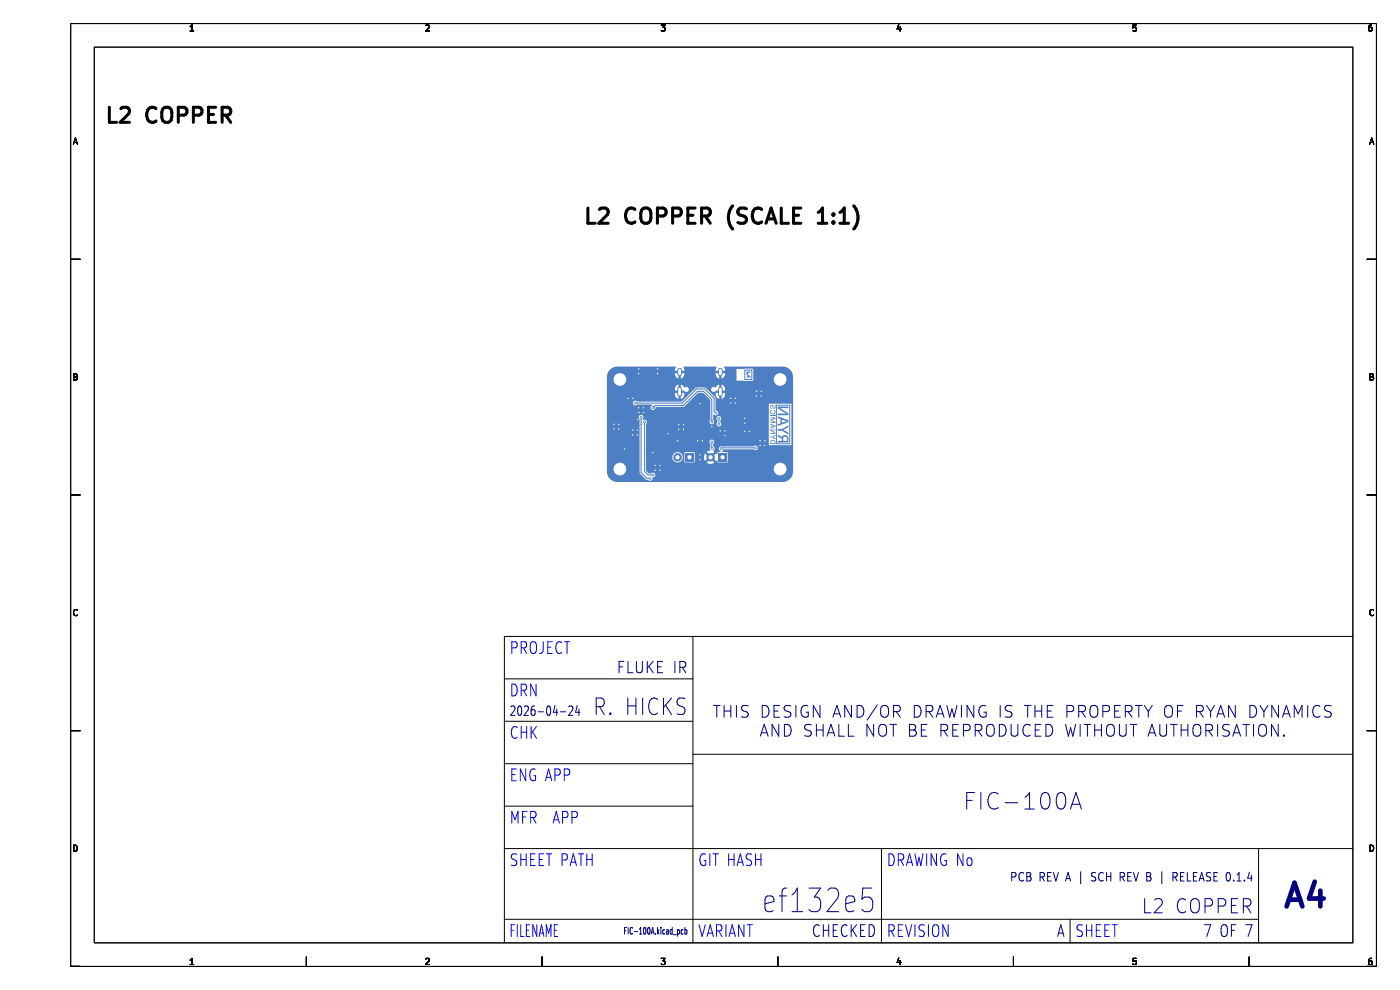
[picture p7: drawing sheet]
<svg xmlns="http://www.w3.org/2000/svg" width="297mm" height="210mm" viewBox="0 0 297 210" stroke-linecap="round" stroke-linejoin="round" font-family="sans-serif">
<g fill="#4d7fc4">
<path d="M163.4 91.1h1.1v.2h-.9l.9 .5v.2h-1.1v-.1h.9l-.9-.6z" fill-rule="evenodd"/>
<path d="M163.5 86h.4l.3 .5 .2-.2-.2-.4h.1l.2 .3v.4l-.4 .1-.4-.6-.2 .2 .2 .4h-.2l-.1-.4z" fill-rule="evenodd"/>
<path d="M165 92.2l.9 .5 .4-.4 .7 .1 .2 .5v1h-2.2v-.4h.9v-.4h.2v.4h.9l-.2-.8h-.4l-.3 .4h-.2l-.9-.5z" fill-rule="evenodd"/>
<path d="M163.4 89.9l1.1 .4v.2l-1.1 .4v-.2l1-.3-.6-.2v.4h-.1v-.4l-.3-.1z" fill-rule="evenodd"/>
<path d="M165 86.2h2.2v.4h-1.8l1.8 1.1v.4h-2.2v-.4l1.8 .1-1.8-1.2z" fill-rule="evenodd"/>
</g>
<path d="M164.7 86h2.8v8.1h-2.8z" fill="none" stroke="#4d7fc4" stroke-width=".21"/>
<g fill="#4d7fc4">
<path d="M163.5 93.4l.4-.1 .4 .1 .2 .8h-1.1v-.3h.1v.1h.9l-.1-.3-.2-.2h-.4l-.2 .4h-.1z" fill-rule="evenodd"/>
<path d="M165 91h.9l1.3-.8v.4l-1 .6 1 .6v.4l-1.3-.8h-.9z" fill-rule="evenodd"/>
<path d="M163.4 88.6h1.1v.2l-.9 .3 .9 .4v.2h-1.1v-.1h1l-1-.4v-.1l1-.4h-1z" fill-rule="evenodd"/>
<path d="M165 88.3l2.2 .8v.5l-2.2 .8v-.4l2-.6-1.1-.4v.7h-.3v-.8l-.6-.2z" fill-rule="evenodd"/>
<path d="M163.4 92.6h.4l.7-.4v.2l-.5 .3 .5 .3v.2l-.7-.4h-.4z" fill-rule="evenodd"/>
<path d="M163.4 88.1h1.1v.2h-1.1z" fill-rule="evenodd"/>
<path d="M163.5 87l.3-.1-.2 .6 .4 .2 .4-.2-.2-.6 .1 .1 .2 .3v.4l-.4 .2-.5-.1-.2-.3z" fill-rule="evenodd"/>
</g>
<path d="M159 79l-.3-.1-.2 .3 .6 .7h-.6" fill="none" stroke="#4d7fc4" stroke-width=".25"/>
<path d="M158 78.5h1.5v2h-1.5z" fill="none" stroke="#4d7fc4" stroke-width=".21"/>
<g fill="#4d7fc4">
<circle cx="165.5" cy="99.5" r="2.25"/>
<circle cx="131.5" cy="99.5" r="2.25"/>
<circle cx="131.5" cy="80.5" r="2.25"/>
</g>
<path d="M144.2 78.5v.8M152.8 78.5v.8M144.2 82.6v1.1M152.8 82.6v1.1" fill="none" stroke="#4d7fc4" stroke-width="1"/>
<g fill="#4d7fc4">
<circle cx="165.5" cy="80.5" r="2.25"/>
<circle cx="143.7" cy="97" r=".9"/>
<circle cx="150.7" cy="97" r=".9"/>
<circle cx="134.2" cy="92.3" r=".3"/>
<circle cx="160.5" cy="84" r=".3"/>
<circle cx="161.2" cy="93.5" r=".3"/>
<circle cx="135.5" cy="87.5" r=".3"/>
<circle cx="155" cy="84.5" r=".3"/>
<circle cx="139" cy="98.8" r=".3"/>
<circle cx="135.2" cy="91.3" r=".3"/>
<circle cx="161.5" cy="84" r=".3"/>
<circle cx="131.3" cy="90" r=".3"/>
<circle cx="153.8" cy="91.4" r=".3"/>
<circle cx="139" cy="99.7" r=".3"/>
<circle cx="145" cy="90.1" r=".3"/>
<circle cx="161.5" cy="83" r=".3"/>
<circle cx="159" cy="91.5" r=".3"/>
<circle cx="158" cy="89.8" r=".3"/>
<circle cx="135.5" cy="78.2" r=".3"/>
<circle cx="145" cy="91.1" r=".3"/>
<circle cx="162.3" cy="93.5" r=".3"/>
<circle cx="161.3" cy="94.5" r=".3"/>
<circle cx="134.2" cy="84.5" r=".3"/>
<circle cx="136.5" cy="87.5" r=".3"/>
<circle cx="156" cy="85.5" r=".3"/>
<circle cx="144" cy="90.1" r=".3"/>
<circle cx="140" cy="98.8" r=".3"/>
<circle cx="158" cy="91.5" r=".3"/>
<circle cx="130.2" cy="90" r=".3"/>
<circle cx="158" cy="88.7" r=".3"/>
<circle cx="149" cy="93.5" r=".3"/>
<circle cx="153.8" cy="92.4" r=".3"/>
<circle cx="135.5" cy="79.3" r=".3"/>
<circle cx="160.5" cy="83" r=".3"/>
<circle cx="132.5" cy="95.3" r=".3"/>
<circle cx="148.5" cy="96.5" r=".3"/>
<circle cx="133.2" cy="84.5" r=".3"/>
<circle cx="139.5" cy="78.2" r=".3"/>
<circle cx="136.5" cy="86.5" r=".3"/>
<circle cx="139.5" cy="79.3" r=".3"/>
<circle cx="135.5" cy="86.5" r=".3"/>
<circle cx="162.3" cy="94.5" r=".3"/>
<circle cx="135.2" cy="92.3" r=".3"/>
<circle cx="155" cy="85.5" r=".3"/>
<circle cx="131.2" cy="91" r=".3"/>
<circle cx="138.5" cy="96" r=".3"/>
<circle cx="143.8" cy="93.5" r=".3"/>
<circle cx="148.5" cy="97.5" r=".3"/>
<circle cx="134.3" cy="91.3" r=".3"/>
<circle cx="148" cy="93.5" r=".3"/>
<circle cx="148.5" cy="85.6" r=".3"/>
<circle cx="151" cy="90.5" r=".3"/>
<circle cx="144" cy="91.1" r=".3"/>
<circle cx="156" cy="84.5" r=".3"/>
<circle cx="135.2" cy="89" r=".3"/>
<circle cx="140" cy="99.7" r=".3"/>
<circle cx="130.2" cy="91" r=".3"/>
<circle cx="141.7" cy="92" r=".3"/>
<circle cx="152.8" cy="91.4" r=".3"/>
<circle cx="152.5" cy="90" r=".3"/>
<circle cx="152.5" cy="88.8" r=".3"/>
<circle cx="151" cy="93.7" r=".3"/>
<circle cx="151.1" cy="95.2" r=".3"/>
<circle cx="136" cy="88.5" r=".3"/>
<circle cx="137.9" cy="101.5" r=".3"/>
<circle cx="136.8" cy="89.5" r=".3"/>
<circle cx="138.5" cy="100.7" r=".3"/>
<circle cx="153" cy="95.2" r=".3"/>
<circle cx="160.2" cy="95" r=".3"/>
<circle cx="151.9" cy="87.6" r=".3"/>
<circle cx="134.8" cy="85.5" r=".3"/>
<circle cx="151" cy="89.5" r=".3"/>
<circle cx="138.5" cy="86.5" r=".3"/>
</g>
<g fill="#4d7fc4">
<path d="M145.4 96.1h1.8v1.8h-1.8z" fill-rule="evenodd"/>
<path d="M152.4 96.1h1.8v1.8h-1.8z" fill-rule="evenodd"/>
</g>
<path d="M134.8 85.5h10l3-3h1.7l2 2v2.8l.4 .3M136 90h.1M136 88.5v11.7l1.2 1.3h.7M136.7 89.5v10.5l.8 .7h1M138.5 86.5l.5-.5h6l3-3h1.2l1.8 1.7v4.8M151 93.7l.1 1.4M152.5 88.8v1.2M160.3 95h-7.1l-.2 .2" fill="none" stroke="#4d7fc4" stroke-width=".21"/>
<g fill="#4d7fc4">
<path d="M150.9 88.9h.2l.2 .5h-.6z" fill-rule="evenodd"/>
<path d="M138.3 86.2l.5-.2 .2 .2-.3 .5z" fill-rule="evenodd"/>
<path d="M129.5 78.3l.7-.4 .8-.1h12.3l.1 .1-.2 .8h.7v.5h-.7l.1 .6 .6 .5v-.8l.2 .1 .3-.1v.8a1.01 1.01 0 0 0 .8-1.1h-.7v-.5h.7l-.2-.8 .1-.1h6.8l.1 .1-.2 .8h.7v.5h-.7l.1 .6 .7 .5v-.8l.2 .1 .3-.1v.8a1.01 1.01 0 0 0 .7-1.1h-.7v-.5h.7v-.4h2.5v2.5h3.2h.3v-.3v-2.2h-6l-.2-.5h12.7a2.25 2.25 0 0 1 1.9 2.2v20.3a2.25 2.25 0 0 1-2.2 1.9h-35.3a2.25 2.25 0 0 1-1.9-2.2v-11.6h6.7l.2 .6v11.3l1.4 1.4 .4 .1a.55 .55 0 0 0 .7 .1 .55 .55 0 0 0 .2-.6 .53 .53 0 0 0 .6-.8 .53 .53 0 0 0-1-.1h-.4l-.5-.6-.1-2.9h5.6a1.1 1.1 0 0 0 1.6 1.1 1.1 1.1 0 0 0 .1-1.9h.9v1.8l.1 .2h2l.1-1.2h1.9l.3 .9 .7-.7 .3 .3-.7 .8a1.38 1.38 0 0 0 1.6 0l-.7-.8 .4-.3 .7 .7 .2-.1 .2 .4 2-.1 .1-2-1.2-.1v-.2l.4-.4h6.3a.51 .51 0 0 0 .7 0 .51 .51 0 0 0-.1-.7 .51 .51 0 0 0-.7 .1h-6.7a.56 .56 0 0 0-.6 .4 .56 .56 0 0 0 .4 .7l-.6 .1-.1 .4-.3-.1-.7 .7-.4-.3 .7-.8-.1-.2a.58 .58 0 0 0-.1-1v-.2h16.6v-8.8h-4.8v8.8h-11.8v-.3a.52 .52 0 0 0 0-.7 .52 .52 0 0 0-.8 .1 .52 .52 0 0 0 .2 .7v1.4l-.8 .2 .7 .8-.3 .3-.7-.7-.3 .7h-1.9l-.1-1h-1.9l-.2 .2h-.9a1.1 1.1 0 0 0-1.7 .8h-5.6v-6.9a.59 .59 0 0 0 .1-.8 .59 .59 0 0 0-.8-.2 .53 .53 0 0 0 0-.9 .53 .53 0 0 0-.8 .3h-6.7v-3h5.4v.2a.54 .54 0 0 0 .5 .4 .54 .54 0 0 0 .5-.2h3l.1 .2a.52 .52 0 0 0-.2 .7 .52 .52 0 0 0 .6 .3 .52 .52 0 0 0 .4-.6l6-.1 3-3h1l1.6 1.6v4l-.1 .3a.53 .53 0 0 0 .2 .7 .53 .53 0 0 0 .7-.2 .53 .53 0 0 0-.2-.7v-.3h.7l.2 .9a.52 .52 0 0 0 0 .8 .52 .52 0 0 0 .8-.1 .52 .52 0 0 0-.2-.8v-.3a.5 .5 0 0 0-.1-.9 .5 .5 0 0 0-.7 .4h-.7l.1-.8a.56 .56 0 0 0 .9 0 .56 .56 0 0 0-.5-.8v-2.7l-1.8-1.9h.9a.57 .57 0 0 0 .4 .6 .57 .57 0 0 0 .6-.2h.6v.5h-.7v.4a1 1 0 0 0 .8 .8v-.8l.2 .2 .3-.2v.8a1.06 1.06 0 0 0 .7-1.2h-.7v-.5h.7l-.1-.8-.4-.4-.2-.1v.8l-.2-.1-.3 .1v-.8l-.9 .6a.53 .53 0 0 0-.8 .3h-.9l-.5-.3h-1.9l-3 3h-9.5a.5 .5 0 0 0-.5-.2 .5 .5 0 0 0-.4 .4h-5.4v-2.9h14.4v.4h.7v.5h-.7v.4a1 1 0 0 0 .7 .8v-.8l.2 .2 .3-.2 .1 .8a1.07 1.07 0 0 0 .7-1.2h-.7v-.5h.6a.55 .55 0 0 0 .8 .1 .55 .55 0 0 0 .1-.8 .55 .55 0 0 0-.8 0l-.8-.6v.8l-.2-.1-.3 .1v-.8l-.5 .3-.2 .6h-14.4v-2.8l.2-.8z" fill-rule="evenodd"/>
</g>
<g fill="#fff">
<circle cx="134.2" cy="92.3" r=".15"/>
<circle cx="160.5" cy="84" r=".15"/>
<circle cx="161.2" cy="93.5" r=".15"/>
<circle cx="135.5" cy="87.5" r=".15"/>
<circle cx="155" cy="84.5" r=".15"/>
<circle cx="139" cy="98.8" r=".15"/>
<circle cx="135.3" cy="91.2" r=".15"/>
<circle cx="161.5" cy="84" r=".15"/>
<circle cx="131.2" cy="90" r=".15"/>
<circle cx="153.8" cy="91.4" r=".15"/>
<circle cx="139" cy="99.7" r=".15"/>
<circle cx="145" cy="90.1" r=".15"/>
<circle cx="161.5" cy="83" r=".15"/>
<circle cx="159" cy="91.5" r=".15"/>
<circle cx="158" cy="89.8" r=".15"/>
<circle cx="135.5" cy="78.2" r=".15"/>
<circle cx="145" cy="91.1" r=".15"/>
<circle cx="162.3" cy="93.5" r=".15"/>
<circle cx="161.2" cy="94.5" r=".15"/>
<circle cx="134.3" cy="84.5" r=".15"/>
<circle cx="136.5" cy="87.5" r=".15"/>
<circle cx="156" cy="85.5" r=".15"/>
<circle cx="144" cy="90.1" r=".15"/>
<circle cx="140" cy="98.8" r=".15"/>
<circle cx="158" cy="91.5" r=".15"/>
<circle cx="130.2" cy="90" r=".15"/>
<circle cx="158" cy="88.7" r=".15"/>
<circle cx="149" cy="93.5" r=".15"/>
<circle cx="153.8" cy="92.4" r=".15"/>
<circle cx="135.5" cy="79.2" r=".15"/>
<circle cx="160.5" cy="83" r=".15"/>
<circle cx="132.5" cy="95.3" r=".15"/>
<circle cx="148.5" cy="96.5" r=".15"/>
<circle cx="133.2" cy="84.5" r=".15"/>
<circle cx="139.5" cy="78.2" r=".15"/>
<circle cx="136.5" cy="86.5" r=".15"/>
<circle cx="139.5" cy="79.2" r=".15"/>
<circle cx="135.5" cy="86.5" r=".15"/>
<circle cx="162.3" cy="94.5" r=".15"/>
<circle cx="135.3" cy="92.3" r=".15"/>
<circle cx="155" cy="85.5" r=".15"/>
<circle cx="131.2" cy="91" r=".15"/>
<circle cx="138.5" cy="96" r=".15"/>
<circle cx="143.8" cy="93.5" r=".15"/>
<circle cx="148.5" cy="97.5" r=".15"/>
<circle cx="134.2" cy="91.2" r=".15"/>
<circle cx="148" cy="93.5" r=".15"/>
<circle cx="148.5" cy="85.6" r=".15"/>
<circle cx="151" cy="90.5" r=".15"/>
<circle cx="144" cy="91.1" r=".15"/>
<circle cx="156" cy="84.5" r=".15"/>
<circle cx="135.3" cy="89" r=".15"/>
<circle cx="140" cy="99.7" r=".15"/>
<circle cx="130.2" cy="91" r=".15"/>
<circle cx="141.7" cy="92" r=".15"/>
<circle cx="152.8" cy="91.4" r=".15"/>
<circle cx="152.5" cy="90" r=".15"/>
<circle cx="152.5" cy="88.8" r=".15"/>
<circle cx="151" cy="93.7" r=".15"/>
<circle cx="151.1" cy="95.2" r=".15"/>
<circle cx="136" cy="88.5" r=".15"/>
<circle cx="137.9" cy="101.5" r=".15"/>
<circle cx="136.7" cy="89.5" r=".15"/>
<circle cx="138.5" cy="100.7" r=".15"/>
<circle cx="153" cy="95.2" r=".15"/>
<circle cx="160.2" cy="95" r=".15"/>
<circle cx="151.9" cy="87.6" r=".15"/>
<circle cx="134.8" cy="85.5" r=".15"/>
<circle cx="151" cy="89.5" r=".15"/>
<circle cx="138.5" cy="86.5" r=".15"/>
<circle cx="165.5" cy="99.5" r="1.35"/>
<circle cx="131.5" cy="99.5" r="1.35"/>
<circle cx="131.5" cy="80.5" r="1.35"/>
<circle cx="151.4" cy="82.6" r=".33"/>
<circle cx="145.6" cy="82.6" r=".33"/>
</g>
<path d="M144.2 78.5v.8M152.8 78.5v.8M144.2 82.6v1.1M152.8 82.6v1.1" fill="none" stroke="#fff" stroke-width=".6"/>
<g fill="#fff">
<circle cx="165.5" cy="80.5" r="1.35"/>
<circle cx="146.3" cy="97" r=".45"/>
<circle cx="143.7" cy="97" r=".45"/>
<circle cx="153.3" cy="97" r=".45"/>
<circle cx="150.7" cy="97" r=".45"/>
</g>
<path d="M23.2 22.8v3.2h1.5M25.6 23.1l.5-.3h.8a.87 .87 0 0 1 .4 1.3l-1.8 1.9h2M33.1 23.1a1.19 1.19 0 0 0-1.4-.2 1.19 1.19 0 0 0-.6 1.2 1.36 1.36 0 0 0 .4 1.5 1.36 1.36 0 0 0 1.4 .2l.2-.2M34.5 23.2a1.07 1.07 0 0 1 1.2-.4 1.07 1.07 0 0 1 .8 1v1.1a1.07 1.07 0 0 1-1.1 1.1 1.07 1.07 0 0 1-1.1-1.1zM37.8 24.4h1.2a.87 .87 0 0 0 .7-.8 .87 .87 0 0 0-.7-.8h-1.2v3.2M41 24.4h1.2a.87 .87 0 0 0 .7-.8 .87 .87 0 0 0-.7-.8h-1.2v3.2M44.2 24.3h1.1M45.7 22.8h-1.5v3.2h1.5M47.1 24.4h1.2a.87 .87 0 0 0 .7-.8 .87 .87 0 0 0-.7-.8h-1.2v3.2M47.9 24.4l1 1.6" fill="none" stroke="#000" stroke-width=".64"/>
<g fill="none" stroke="#000" stroke-width=".65">
<path d="M124.7 44.1v3.3h1.6M127.2 44.4l.4-.3h.8a.88 .88 0 0 1 .5 1.4l-1.9 1.9h2M134.7 44.4a1.2 1.2 0 0 0-1.4-.1 1.2 1.2 0 0 0-.6 1.2 1.37 1.37 0 0 0 .4 1.5 1.37 1.37 0 0 0 1.5 .2l.1-.1M136.1 44.6a1.08 1.08 0 0 1 1.2-.5 1.08 1.08 0 0 1 .8 1.1v1.1a1.08 1.08 0 0 1-1.1 1.1 1.08 1.08 0 0 1-1.1-1.1zM139.5 45.8h1.2a.88 .88 0 0 0 .6-.8 .88 .88 0 0 0-.6-.9h-1.2v3.3M142.7 45.8h1.2a.88 .88 0 0 0 .7-.8 .88 .88 0 0 0-.7-.9h-1.2v3.3M145.9 45.7h1.1M147.5 44.1h-1.6v3.3h1.6M148.8 45.8h1.3a.88 .88 0 0 0 .6-.8 .88 .88 0 0 0-.6-.9h-1.3v3.3M149.6 45.8l1.1 1.6M155.4 43.7a3.7 3.7 0 0 0 0 4.9M158.4 44.3l-1.3-.2a.78 .78 0 0 0-.6 .8 .78 .78 0 0 0 .6 .8 1.18 1.18 0 0 1 1.3 .7 .82 .82 0 0 1-.7 1l-1.2-.2"/>
<path d="M161.6 44.4a1.2 1.2 0 0 0-1.4-.1 1.2 1.2 0 0 0-.6 1.2 1.37 1.37 0 0 0 .4 1.5 1.37 1.37 0 0 0 1.4 .2l.2-.1M162.5 47.4l1.1-3.3 1.1 3.3M162.8 46.4h1.6M165.7 44.1v3.3h1.6M168.3 45.7h1.1M169.9 44.1h-1.6v3.3h1.6M173.6 47.4h1.8M173.6 45.1l.3-.2 .6-.8v3.3M176.8 47.1l.2 .1-.2 .2M176.8 47.1l-.2 .1 .2 .2M176.8 45.4v.3M176.8 47.1v.3"/>
<path d="M176.8 45.4l.2 .1-.2 .2M176.8 45.4l-.2 .1 .2 .2M178.2 47.4h1.8M178.2 45.1l.6-.5 .3-.5v3.3M181.1 43.7a3.7 3.7 0 0 1 0 4.9"/>
</g>
<g fill="none" stroke="#000" stroke-width=".21">
<path d="M15 5h277v200h-277zM20 10h267v190h-267zM40.3 6.6h.8M40.3 5.7l.4-.4v1.3M90.3 5.4l.5-.1 .3 .4-.8 .9h.8M140.3 5.3h.8l-.4 .5 .3 .1v.6l-.2 .1-.5-.1M190.7 5.2l-.4 1h.9M191 5.7v.9M241 5.3h-.6l-.1 .6h.7v.6l-.2 .1-.5-.1M291 5.3l-.4 .1-.2 .2-.1 .7 .3 .3 .4-.1v-.6l-.4-.1-.3 .2M15.6 30.6l.4-1.3 .4 1.3M15.7 30.2h.6"/>
<path d="M290.6 30.6l.4-1.3 .4 1.3M290.7 30.2h.6M15 55h2M290 55h2M15.7 79.3h.4l.2 .2-.2 .4 .2 .1 .1 .3-.2 .3h-.5zM15.7 79.9h.4M290.7 79.3h.4l.2 .2-.2 .4 .2 .1 .1 .3-.2 .3h-.5zM290.7 79.9h.4M15 105h2M290 105h2M16.4 129.4a.58 .58 0 0 0-.8 .5 .58 .58 0 0 0 .8 .6M147 135v65"/>
<path d="M287 135h-180v65M291.4 129.4a.58 .58 0 0 0-.8 .5 .58 .58 0 0 0 .8 .6M15 155h2M107 153h40M107 144h40M290 155h2M15.7 179.3a.66 .66 0 0 1 .7 .6 .66 .66 0 0 1-.7 .7zM107 162h40M107 171h40M147 160h140M290.7 179.3a.66 .66 0 0 1 .7 .6 .66 .66 0 0 1-.7 .7zM107 180h180"/>
<path d="M107 195h160M187 180v20M227 195v5M267 180v20M15 205h2M40.3 203.7l.4-.4v1.3M40.3 204.6h.8M65 203v2M90.3 203.4l.5-.1 .3 .4-.8 .9h.8M115 203v2M140.3 203.3h.8l-.4 .5 .3 .1v.6l-.2 .1-.5-.1M165 203v2"/>
<path d="M190.7 203.2l-.4 1h.9M191 203.7v.9M215 203v2M241 203.3h-.6l-.1 .6h.7v.6l-.2 .1-.5-.1M265 203v2M290 205h2M291 203.3l-.4 .1-.2 .2-.1 .8 .3 .2 .4-.1v-.6l-.4-.1-.3 .2"/>
</g>
<g fill="none" stroke="#00007f" stroke-width=".21">
<path d="M108.4 149.9l.2-.1h.4l.2 .1v.4l-.9 1.5h.9M110 149.8h.3a1.52 1.52 0 0 1 0 2h-.1a1.64 1.64 0 0 1-.2-2zM111.2 149.9l.3-.1h.3l.3 .5-.9 1.5h.9M113.4 149.8h-.4a1.92 1.92 0 0 0-.2 1.9h.6l.1-.8-.3-.4h-.2l-.3 .4M114.2 151h1.1M116.2 149.8h.3a1.52 1.52 0 0 1 0 2h-.2a1.64 1.64 0 0 1-.1-2zM117.7 149.7l-.3 1.4h.9M118.1 150.4v1.4M118.9 151h1.1M120.7 149.9l.2-.1h.3l.3 .5-.9 1.5h.9M122.5 149.7l-.4 1.4h.9M122.8 150.4v1.4"/>
<path d="M126.5 149.9h1.1a1 1 0 0 0 .6-.9 1 1 0 0 0-.6-.9h-1.1v3.5M127.2 149.9l1 1.7M129.5 151.2l.1 .2-.1 .2M129.5 151.2l-.2 .2 .2 .2M129.5 151.2v.4M131.3 141.4h.8M132.4 140.3h-1.1v2.4M133.2 148.1v3.5M133.2 149.7h1.7M133.2 140.3v2.4h1.1M134.9 148.1v3.5M135 140.3v1.9l.4 .5h.4l.5-.5v-1.9"/>
<path d="M136.3 148.1v3.5M137.3 140.3v2.4M137.6 141.3l1 1.4M138.6 140.3l-1.3 1.4M139.5 148.4a.98 .98 0 0 0-1-.3 .98 .98 0 0 0-.7 .8 1.95 1.95 0 0 0 .8 2.7l.9-.4M139.5 141.4h.7M140.6 140.3h-1.1v2.4h1.1M140.8 148.1v3.5M141.2 149.6l1.3 2M142.5 148.1l-1.7 2M143.2 140.3v2.4M144.2 141.6h.9a.67 .67 0 0 0 .4-.7 .67 .67 0 0 0-.4-.6h-.9v2.4"/>
<path d="M144.8 141.6l.7 1.1M145.3 148.2l-1.1-.1a.88 .88 0 0 0-.6 .8 .88 .88 0 0 0 .6 .8 1.07 1.07 0 0 1 1.1 1.2l-.3 .5-.2 .2-1.2-.2M151.3 149.6h1.5M152.1 149.6v2.5M153.6 149.6v2.5M153.6 150.8h1.4M155 149.6v2.5M156.2 149.6v2.5M158.7 149.8l-.9-.2a.61 .61 0 0 0-.5 .6 .61 .61 0 0 0 .5 .6 .91 .91 0 0 1 .9 .6 .64 .64 0 0 1-.4 .7l-1-.1M161.3 156.2l.8-2.5 .9 2.5M161.5 155.5h1.2M161.7 149.6a1.32 1.32 0 0 1 1.4 .9 1.32 1.32 0 0 1-.4 1.5l-1 .1z"/>
<path d="M164.2 150.8h.8M165.2 153.7v2.5l-1.4-2.5v2.5M165.4 149.6h-1.2v2.5h1.2M166.4 153.7a1.32 1.32 0 0 1 1.4 .8 1.32 1.32 0 0 1-.4 1.5l-1 .2zM167.8 149.8l-1-.2a.61 .61 0 0 0-.5 .6 .61 .61 0 0 0 .5 .6 .92 .92 0 0 1 1 .6 .64 .64 0 0 1-.5 .7l-1-.1M168.8 149.6v2.5M171.3 149.8a1.03 1.03 0 0 0-1.1 .1 1.03 1.03 0 0 0-.3 1.2 .94 .94 0 0 0 .5 .9 .94 .94 0 0 0 1.1-.1v-.8h-.5M172.1 153.8l-.9-.1a.61 .61 0 0 0-.5 .6 .61 .61 0 0 0 .5 .6 .92 .92 0 0 1 .9 .6 .64 .64 0 0 1-.5 .7l-.9-.2M173.2 153.7v2.5M173.2 154.9h1.4M174 149.6v2.5l-1.5-2.5v2.5M174.6 153.7v2.5"/>
<path d="M175.5 156.2l.8-2.5 .8 2.5M175.7 155.5h1.2M176.7 152.1l.8-2.5 .9 2.5M176.9 151.4h1.2M178 153.7v2.5h1.1M180 153.7v2.5h1.2M180.6 149.6v2.5l-1.4-2.5v2.5M181.8 149.6a1.32 1.32 0 0 1 1.4 .9 1.32 1.32 0 0 1-.4 1.5l-1 .1zM185.3 153.7v2.5l-1.4-2.5v2.5M186.1 149.5l-2.1 3.2M186.5 154a.84 .84 0 0 1 1-.3 .84 .84 0 0 1 .6 .8v.8a.83 .83 0 0 1-.9 .9 .83 .83 0 0 1-.8-.9zM187.2 149.8a.83 .83 0 0 1 .9-.1 .83 .83 0 0 1 .4 .8v.8a.83 .83 0 0 1-.8 .9 .83 .83 0 0 1-.9-.9v-.8z"/>
<path d="M188.8 153.7h1.4M189.5 153.7v2.5M189.6 151h.9a.68 .68 0 0 0 .5-.7 .68 .68 0 0 0-.5-.7h-.9v2.5M190.2 151l.8 1.1M193 153.7h.8a.61 .61 0 0 1 .5 .6 .61 .61 0 0 1-.5 .6 .67 .67 0 0 1 .6 .6 .67 .67 0 0 1-.5 .7h-.9zM193 154.9h.8M194 149.6a1.32 1.32 0 0 1 1.4 .9 1.32 1.32 0 0 1-.5 1.5l-.9 .1zM195.5 154.9h.8M196.5 151h.9a.68 .68 0 0 0 .5-.7 .68 .68 0 0 0-.5-.7h-.9v2.5M196.6 153.7h-1.1v2.5h1.1M197.1 151l.8 1.1M198.6 152.1l.8-2.5 .9 2.5"/>
<path d="M198.8 151.4h1.2M199.6 155h1a.68 .68 0 0 0 .5-.7 .68 .68 0 0 0-.5-.6h-1v2.5M200.2 155l.9 1.2M200.9 149.6l.6 2.5 .4-1.7 .5 1.7 .6-2.5M202.1 154.9h.9M203.3 153.7h-1.2v2.5h1.2M204 149.6v2.5M204.4 155h.9a.68 .68 0 0 0 .5-.7 .68 .68 0 0 0-.5-.6h-.9v2.5M206.6 149.6v2.5l-1.4-2.5v2.5M206.9 155h.9a.68 .68 0 0 0 .5-.7 .68 .68 0 0 0-.5-.6h-.9v2.5M207.5 155l.8 1.2M209.1 149.8a1.03 1.03 0 0 0-1.2 .1 1.03 1.03 0 0 0-.2 1.2 .94 .94 0 0 0 .4 .9 .94 .94 0 0 0 1.1-.1v-.8h-.5"/>
<path d="M209.4 154a.84 .84 0 0 1 .9-.3 .84 .84 0 0 1 .6 .8v.8a.83 .83 0 0 1-.8 .9 .83 .83 0 0 1-.8-.9zM212 153.7a1.32 1.32 0 0 1 1.4 .8 1.32 1.32 0 0 1-.4 1.5l-1 .2zM212.2 149.6v2.5M214.5 153.7v2l.5 .5 .7-.2 .2-.3v-2M214.7 149.8l-1-.2a.61 .61 0 0 0-.5 .6 .61 .61 0 0 0 .5 .6 .92 .92 0 0 1 1 .6 .64 .64 0 0 1-.5 .7l-.9-.1M217.3 149.6h1.4M218 149.6v2.5M218.6 153.9a1 1 0 0 0-1.3 0 1 1 0 0 0-.3 1.2 .94 .94 0 0 0 .5 1 .94 .94 0 0 0 1.1-.2M219.6 150.8h1.4M219.6 149.6v2.5M219.6 154.9h.9M220.8 153.7h-1.2v2.5h1.2"/>
<path d="M221 149.6v2.5M221.9 153.7a1.32 1.32 0 0 1 1.4 .8 1.32 1.32 0 0 1-.5 1.5l-.9 .2zM222.2 150.8h.8M223.4 149.6h-1.2v2.5h1.2M226 153.7l.6 2.5 .5-1.8 .5 1.8 .6-2.5M226.3 151h1a.68 .68 0 0 0 .5-.7 .68 .68 0 0 0-.5-.7h-1v2.5M228.8 151h1a.68 .68 0 0 0 .5-.7 .68 .68 0 0 0-.5-.7h-1v2.5M229.1 153.7v2.5M229.4 151l.9 1.1M230 153.7h1.4M230.7 153.7v2.5M231.6 149.8a.83 .83 0 0 1 .9-.1 .83 .83 0 0 1 .4 .8v.8a.83 .83 0 0 1-.8 .9 .83 .83 0 0 1-.9-.9v-.8z"/>
<path d="M232.2 154.9h1.5M232.2 153.7v2.5M233.7 153.7v2.5M234 151h.9a.68 .68 0 0 0 .5-.7 .68 .68 0 0 0-.5-.7h-.9v2.5M234.9 154a.84 .84 0 0 1 .9-.3 .84 .84 0 0 1 .6 .8v.8a.83 .83 0 0 1-.8 .9 .83 .83 0 0 1-.9-.9zM236.5 150.8h.8M237.5 153.7v2l.5 .5 .7-.2 .2-.3v-2M237.7 149.6h-1.2v2.5h1.2M238.7 151h1a.68 .68 0 0 0 .5-.7 .68 .68 0 0 0-.5-.7h-1v2.5M239.3 151l.9 1.1M239.7 153.7h1.5M240.5 153.7v2.5"/>
<path d="M240.9 149.6h1.4M241.6 149.6v2.5M242.8 149.6l.8 1.4M243.6 156.2l.8-2.5 .8 2.5M243.6 151v1.1M243.8 155.5h1.2M244.4 149.6l-.8 1.4M246.1 153.7v2l.4 .5 .7-.2 .3-.3v-2M247.4 149.8a.83 .83 0 0 1 .9-.1 .83 .83 0 0 1 .4 .8v.8a.83 .83 0 0 1-.8 .9 .83 .83 0 0 1-.8-.9v-.8zM248.3 153.7h1.4M249 153.7v2.5M249.8 150.8h.8"/>
<path d="M250.6 154.9h1.4M250.6 153.7v2.5M251 149.6h-1.2v2.5M252 153.7v2.5M253.2 154a.84 .84 0 0 1 .9-.3 .84 .84 0 0 1 .6 .8v.8a.83 .83 0 0 1-.8 .9 .83 .83 0 0 1-.8-.9zM253.8 151h1a.68 .68 0 0 0 .5-.7 .68 .68 0 0 0-.5-.7h-1v2.5M254.4 151l.9 1.1M255.8 155h1a.68 .68 0 0 0 .5-.7 .68 .68 0 0 0-.5-.6h-1v2.5M256 149.6l.8 1.4M256.4 155l.8 1.2M256.8 151v1.1M257.7 149.6l-.9 1.4"/>
<path d="M258.1 152.1l.9-2.5 .8 2.5M258.3 153.7v2.5M258.4 151.4h1.2M260.8 153.8l-.9-.1a.61 .61 0 0 0-.5 .6 .61 .61 0 0 0 .5 .6 .92 .92 0 0 1 .9 .6 .63 .63 0 0 1-.5 .7l-.9-.2M261.5 156.2l.9-2.5 .8 2.5M261.8 155.5h1.2M262.1 149.6v2.5l-1.5-2.5v2.5M263.7 153.7h1.4M264.4 153.7v2.5M265.2 149.6a1.32 1.32 0 0 1 1.4 .9 1.32 1.32 0 0 1-.5 1.5l-.9 .1zM265.9 153.7v2.5M267.1 154a.84 .84 0 0 1 1-.3 .84 .84 0 0 1 .6 .8v.8a.83 .83 0 0 1-.9 .9 .83 .83 0 0 1-.8-.9z"/>
<path d="M267.3 149.6l.8 1.4M268.1 151v1.1M269 149.6l-.9 1.4M271.2 153.7v2.5l-1.5-2.5v2.5M271.2 149.6v2.5l-1.4-2.5v2.5M272.1 152.1l.8-2.5 .8 2.5M272.3 151.4h1.2M272.4 155.9l.1 .1-.1 .2M272.4 155.9l-.2 .1 .2 .2M272.4 155.9v.3M274.6 152.1v-2.5l.8 1.8 .8-1.8v2.5M277.4 149.6v2.5"/>
<path d="M280 149.9a1 1 0 0 0-1.2 0 1 1 0 0 0-.3 1.2 .94 .94 0 0 0 .5 .9 .94 .94 0 0 0 1-.1M282.4 149.8l-.9-.2a.61 .61 0 0 0-.5 .6 .61 .61 0 0 0 .5 .6 .92 .92 0 0 1 .9 .6 .64 .64 0 0 1-.5 .7l-.9-.1M205.1 169.8h1.2M206.8 168.1h-1.7v3.5M208.1 168.1v3.5M211.8 168.5a1.3 1.3 0 0 0-1.5-.2 1.3 1.3 0 0 0-.7 1.3 1.48 1.48 0 0 0 .4 1.6 1.48 1.48 0 0 0 1.6 .3l.2-.2M213.3 170.3h2.6M217.4 171.6h2M217.4 169.1l.7-.5 .3-.5v3.5M221.1 168.5a.84 .84 0 0 1 .8-.4 .84 .84 0 0 1 .7 .7 2.06 2.06 0 0 1-.7 2.8 .89 .89 0 0 1-1-.6 2.99 2.99 0 0 1 .2-2.5zM224.6 168.3a.83 .83 0 0 1 1.3 .5 2.06 2.06 0 0 1-.6 2.8 .89 .89 0 0 1-1-.6 2.72 2.72 0 0 1 .3-2.7zM227.1 171.6l1.2-3.5 1.1 3.5"/>
<path d="M227.4 170.6h1.7M132.5 197.4h.3M132.9 196.7h-.4v1.4M133.3 196.7v1.4M134.2 196.9l-.2-.2a.82 .82 0 0 0 0 1.4l.2-.1M134.6 197.6h.7M135.7 198.1h.5M135.7 197.1l.2-.4v1.4M136.6 196.8l.1-.1a.93 .93 0 0 1 0 1.4 1.3 1.3 0 0 1-.1-1.3zM137.5 196.8l.1-.1a.94 .94 0 0 1 0 1.4 1.3 1.3 0 0 1-.1-1.3zM138.1 198.1l.3-1.4 .3 1.4M138.2 197.7h.5"/>
<path d="M139 198v.1M139.5 196.7v1.4M139.6 197.6l.2 .5M139.8 197.2l-.3 .5M140.2 196.7v.2M140.2 197.2v.9M141 197.3l-.2-.1-.2 .3 .1 .6h.3M141.4 197.3h.3l.1 .8M141.8 197.5l-.4 .3 .1 .3h.3M142.6 197.3l-.3-.1-.1 .3 .1 .6h.3M142.6 196.7v1.4M142.8 198.3h.7"/>
<path d="M143.7 197.3l.3-.1 .1 .3v.6h-.4M143.7 197.2v1.4M144.9 197.3l-.2-.1-.2 .3 .1 .6h.3M145.3 196.7v1.4M145.3 197.3l.3-.1 .1 .3-.1 .6h-.3M162.3 191.7l1.9-.5-.2-.9-.4-.2h-.7l-.4 .2-.2 .5v1.9l.2 .4 .4 .3h.7l.4-.3M165.3 190.1h1.6M166.9 188.4h-.4l-.4 .2-.2 .5v4.3M168 193.4h2.3M168 189.8l.4-.2 .7-1.2v5M171.6 188.4h2.5l-1.3 1.9a1.11 1.11 0 0 1 1.3 .9v1.2l-.4 .7-.4 .3h-1.1l-.6-.5M173.8 196.4a.64 .64 0 0 0-.7-.2 .64 .64 0 0 0-.4 .6l-.1 .8a.94 .94 0 0 0 .8 1.1l.4-.3"/>
<path d="M174.7 196.2v2.5M174.7 197.3h1.1M175.6 188.9l.6-.5h.9a1.44 1.44 0 0 1 .6 2.1l-2.3 2.9h2.5M175.8 196.2v2.5M176.8 197.3h.6M177.7 196.2h-.9v2.5h.9M179.4 191.7l1.9-.5-.2-.9-.3-.2h-.8l-.4 .2-.2 .5v1.9l.2 .4 .4 .3h.8l.3-.3M179.7 196.4a.64 .64 0 0 0-.7-.2 .64 .64 0 0 0-.4 .6l-.1 .8a.94 .94 0 0 0 .8 1.1l.4-.3M180.6 196.2v2.5M180.9 197.2l.8 1.5M181.7 196.2l-1.1 1.4M182.6 197.3h.6"/>
<path d="M183.5 196.2h-.9v2.5h.9M184.4 196.2h.5a1.49 1.49 0 0 1 0 2.5h-.5zM185 188.4h-2l-.1 2.4 .5-.5h1l.4 .2a2.06 2.06 0 0 1 0 2.6l-.4 .3h-1l-.5-.5M214.6 186h.6l.3-.1v-.5l-.1-.2-.8-.1v1.8M217.1 185.3v-.1a.69 .69 0 0 0-.8 .1 .69 .69 0 0 0-.1 .8 .63 .63 0 0 0 .2 .7 .63 .63 0 0 0 .7 0v-.1M217.8 185.1h.6l.2 .2 .1 .3-.3 .3a.49 .49 0 0 1 .4 .5 .49 .49 0 0 1-.4 .5h-.6zM217.8 185.9h.6M220.6 186h.7l.2-.1 .1-.5-.2-.2-.8-.1v1.8M221 186l.6 .9M222.2 185.9h.6M223 185.1h-.8v1.8h.8M223.5 185.1l.5 1.8 .5-1.8"/>
<path d="M224.4 198.7l.6-2.5 .7 2.5M224.6 197.9h.9M226.1 186.9l.5-1.8 .5 1.8M226.2 186.4h.8M229.3 184.9v2.6M232.5 185.2l-.7-.1-.2 .2v.5l.7 .3 .2 .4-.3 .4-.7-.1M234.1 185.3l-.1-.1a.69 .69 0 0 0-.8 .1 .69 .69 0 0 0-.1 .8 .63 .63 0 0 0 .2 .7 .63 .63 0 0 0 .7 0l.1-.1M234.7 185.1v1.8M234.7 185.9h1M235.7 185.1v1.8M237.6 186l.8-.1 .2-.2-.2-.5-.8-.1v1.8M238 186l.6 .9"/>
<path d="M239.2 185.9h.6M240 185.1h-.8v1.8h.8M240.5 185.1l.5 1.8 .5-1.8M242.8 190.6v3h1.4M243.3 185.1h.5l.2 .2 .1 .3-.3 .3a.49 .49 0 0 1 .4 .5 .49 .49 0 0 1-.3 .5h-.6zM243.3 185.9h.5M245 190.9l.4-.3h.6a.83 .83 0 0 1 .4 1.3l-1.6 1.7h1.8M246.5 184.9v2.6M248.8 186l.8-.1 .2-.2-.2-.5-.8-.1v1.8M249.2 186l.6 .9M250.4 185.9h.6M251.2 185.1h-.8v1.8h.8"/>
<path d="M251.5 190.9a1.04 1.04 0 0 0-1.2-.1 1.04 1.04 0 0 0-.5 1.1 1.22 1.22 0 0 0 .3 1.3 1.22 1.22 0 0 0 1.3 .3l.1-.2M251.9 185.1v1.8h.7M253 190.8a.9 .9 0 0 1 1.3 .3 2.45 2.45 0 0 1-.3 2.4 .9 .9 0 0 1-1.3-.3 2.45 2.45 0 0 1 .3-2.4zM253.2 185.9h.5M253.9 185.1h-.7v1.8h.7M254.4 186.9l.5-1.8 .6 1.8M254.6 186.4h.7M255.5 196.2h1.4l-.9 2.5M255.6 192.2h1.1a.83 .83 0 0 0 .6-.8 .83 .83 0 0 0-.6-.8h-1.1v3M256.8 185.2l-.6-.1-.2 .2v.5l.7 .3 .1 .4-.3 .4-.6-.1M257.5 185.9h.6M258.3 185.1h-.8v1.8h.8"/>
<path d="M258.4 192.2h1.1a.83 .83 0 0 0 .6-.8 .83 .83 0 0 0-.6-.8h-1.1v3M259.3 196.3l.2-.1 .6 .1a1.84 1.84 0 0 1-.2 2.4l-.6-.2a2.12 2.12 0 0 1 0-2.2zM260.3 185.2l.2-.1a1 1 0 0 1 .4 1.6l-.3 .2a1 1 0 0 1-.3-1.6zM261.2 197.3h.7M261.2 192.1h1M261.7 186.7v.2M262.2 196.2h-1v2.5M262.4 186.9h.9M262.4 185.6l.5-.5v1.8M262.6 190.6h-1.4v3h1.4M263.8 192.2h1a.83 .83 0 0 0 .6-.8 .83 .83 0 0 0-.6-.8h-1v3M264 186.7v.2"/>
<path d="M264.3 196.2h1.3l-.8 2.5M264.4 192.2l1 1.4M265.1 185l-.4 1.3h1M265.4 185.7v1.2"/>
</g>
<path d="M273 192.3l1.6-5 1.7 5M273.4 190.8h2.4M278.9 187l-1.2 3.6h3.1M280.1 188.9v3.4" fill="none" stroke="#00007f" stroke-width="1"/>
<g fill="none" stroke="#00f" stroke-width=".21">
<path d="M108.6 137.4h.7a.73 .73 0 0 0 .4-.6 .73 .73 0 0 0-.4-.7h-.7v2.5M110.6 137.4h.7a.73 .73 0 0 0 .4-.6 .73 .73 0 0 0-.4-.7h-.7v2.5M111.1 137.4l.6 1.2M112.8 136.2l.2-.1 .5 .1a1.85 1.85 0 0 1-.2 2.4l-.5-.1a2.13 2.13 0 0 1 0-2.3zM115.2 136.1v1.8a.68 .68 0 0 1-.7 .7M116.2 137.3h.7M117.1 136.1h-.9v2.5h.9M119.1 136.4a.64 .64 0 0 0-.6-.3 .64 .64 0 0 0-.5 .6l-.1 .8a.94 .94 0 0 0 .9 1.1l.3-.2M119.7 136.1h1.2M120.3 136.1v2.5M108.6 145.1h.5a1.49 1.49 0 0 1 0 2.5h-.5zM109.7 154.4a.64 .64 0 0 0-.7-.3 .64 .64 0 0 0-.4 .6l-.1 .8a.94 .94 0 0 0 .8 1.1l.4-.2"/>
<path d="M110.6 146.4h.7a.73 .73 0 0 0 .4-.6 .73 .73 0 0 0-.4-.7h-.7v2.5M110.6 154.1v2.5M110.6 155.3h1.1M111.1 146.4l.6 1.2M111.7 154.1v2.5M112.7 154.1v2.5M113 155.2l.8 1.4M113.7 145.1v2.5l-1.1-2.5v2.5M113.8 154.1l-1.1 1.4M108.6 174.6v-2.5l.6 1.8 .7-1.8v2.5M108.6 164.3h.6M109.5 163.1h-.9v2.5h.9"/>
<path d="M110.9 173.3h.6M111.5 163.1v2.5l-1.1-2.5v2.5M111.8 172.1h-.9v2.5M112.6 173.4h.7a.73 .73 0 0 0 .4-.6 .73 .73 0 0 0-.4-.7h-.7v2.5M113.1 173.4l.6 1.2M113.5 163.2a.66 .66 0 0 0-1 .5l-.1 .8a.94 .94 0 0 0 .8 1.1l.4-.2v-.9h-.4M115.7 165.6l.7-2.5 .7 2.5M115.9 164.9h1M117.3 174.6l.7-2.5 .7 2.5M117.5 173.9h1M117.7 164.4h.8a.73 .73 0 0 0 .4-.6 .73 .73 0 0 0-.4-.7h-.8v2.5M119.3 173.4h.8a.73 .73 0 0 0 .4-.6 .73 .73 0 0 0-.4-.7h-.8v2.5"/>
<path d="M119.7 164.4h.8a.73 .73 0 0 0 .4-.6 .73 .73 0 0 0-.4-.7h-.8v2.5M121.3 173.4h.8a.73 .73 0 0 0 .4-.6 .73 .73 0 0 0-.4-.7h-.8v2.5M108.5 197.3h.5M109.2 196.2h-.7v2.5M109.6 181.2l-.7-.1-.3 .3-.1 .4a1 1 0 0 0 .9 .7l.2 .4-.2 .6-.2 .1-.7-.1M109.7 196.2v2.5M110.5 196.2v2.5h.7M110.5 181.1v2.5M110.5 182.3h1.1M111.6 181.1v2.5M111.7 197.3h.5M112.4 196.2h-.7v2.5h.7"/>
<path d="M112.6 182.3h.6M113.5 181.1h-.9v2.5h.9M113.9 196.2v2.5l-.9-2.5v2.5M114.4 182.3h.7M114.4 198.7l.5-2.5 .5 2.5M114.5 197.9h.7M115.3 181.1h-.9v2.5h.9M115.9 198.7v-2.5l.5 1.7 .5-1.7v2.5M115.9 181.1h1.2M116.5 181.1v2.5M117.6 197.3h.5M118.3 196.2h-.7v2.5h.7"/>
<path d="M119.2 182.4h.8a.73 .73 0 0 0 .4-.6 .73 .73 0 0 0-.4-.7h-.8v2.5M121 183.6l.6-2.5 .7 2.5M121.1 182.9h1M122.7 181.1h1.1M123.2 181.1v2.5M124.5 182.3h1.1M124.5 181.1v2.5M125.6 181.1v2.5M148.3 196.2l.7 2.5 .6-2.5M149.6 181.2a.66 .66 0 0 0-1 .5l-.1 .8a.94 .94 0 0 0 .8 1.1l.4-.2v-.9h-.4M150 198.7l.7-2.5 .6 2.5M150.2 197.9h.9"/>
<path d="M150.6 181.1v2.5M151.2 181.1h1.2M151.8 181.1v2.5M152 197.5h.8a.73 .73 0 0 0 .4-.7 .73 .73 0 0 0-.4-.6h-.8v2.5M152.5 197.5l.6 1.2M154 196.2v2.5M154.6 182.3h1.1M154.6 181.1v2.5M154.7 198.7l.6-2.5 .7 2.5M154.9 197.9h.9M155.7 181.1v2.5M156.4 183.6l.7-2.5 .6 2.5"/>
<path d="M156.6 182.9h.9M157.8 196.2v2.5l-1.1-2.5v2.5M158.5 196.2h1.1M159.1 196.2v2.5M159.4 181.2l-.7-.1-.3 .3-.1 .4a1 1 0 0 0 .9 .7l.2 .4-.2 .6-.1 .1-.8-.1M160.3 182.3h1.1M160.3 181.1v2.5M161.4 181.1v2.5M188.6 181.1h.5a1.49 1.49 0 0 1 0 2.5h-.5zM188.6 197.5h.7a.73 .73 0 0 0 .4-.7 .73 .73 0 0 0-.4-.6h-.7v2.5M189.1 197.5l.6 1.2M190.6 197.3h.6"/>
<path d="M190.6 182.4h.7a.73 .73 0 0 0 .4-.6 .73 .73 0 0 0-.4-.7h-.7v2.5M191.1 182.4l.6 1.2M191.5 196.2h-.9v2.5h.9M192.1 196.2l.7 2.5 .6-2.5M192.3 183.6l.7-2.5 .6 2.5M192.5 182.9h.9M194.1 196.2v2.5M194.1 181.1l.5 2.5 .4-1.8 .3 1.8 .5-2.5M196.1 196.3l-.8-.1-.2 .2-.1 .5a.99 .99 0 0 0 .9 .7l.2 .3-.2 .6-.2 .2-.7-.2M196.6 181.1v2.5M197 196.2v2.5M198.1 196.3l.2-.1 .6 .1a1.85 1.85 0 0 1-.2 2.4l-.6-.2a2.11 2.11 0 0 1 0-2.2z"/>
<path d="M198.7 181.1v2.5l-1.2-2.5v2.5M200.7 181.2a.66 .66 0 0 0-1.1 .5l-.1 .8a.94 .94 0 0 0 .9 1.1l.4-.2v-.9h-.4M201.1 196.2v2.5l-1.1-2.5v2.5M204.3 181.1v2.5l-1.2-2.5v2.5M205.3 182.1l.2-.1a.55 .55 0 0 1 .7 .4v.7a.52 .52 0 0 1-.5 .5 .52 .52 0 0 1-.6-.5v-.7zM229.6 196.3l-.7-.1-.3 .2-.1 .5a.99 .99 0 0 0 .9 .7l.2 .3-.2 .6-.2 .2-.7-.2M230.5 197.3h1.1M230.5 196.2v2.5M231.6 196.2v2.5M232.6 197.3h.6M233.5 196.2h-.9v2.5h.9M234.4 197.3h.7"/>
<path d="M235.3 196.2h-.9v2.5h.9M235.9 196.2h1.2M236.5 196.2v2.5"/>
</g>
<text font-size="6.7" fill="#fff" x="273" y="192.5">A4</text>
<text font-size="5.3" fill="#fff" x="163.5" y="194">ef132e5</text>
<text font-size="4.7" fill="#fff" x="205.8" y="171.8">FIC-100A</text>
<g font-size="4.3" fill="#fff">
<text x="22" y="26.1">L2 COPPER</text>
<text x="126.2" y="47.5">L2 COPPER (SCALE 1:1)</text>
</g>
<text font-size="4" fill="#fff" x="126.7" y="152">R. HICKS</text>
<text font-size="3.7" fill="#fff" x="245.8" y="194">L2 COPPER</text>
<text font-size="3.3" fill="#fff" x="107.6" y="154.3">THIS DESIGN AND/OR DRAWING IS THE PROPERTY OF RYAN DYNAMICSAND SHALL NOT BE REPRODUCED WITHOUT</text>
<text font-size="2.9" fill="#fff" x="131.9" y="143">FLUKE IR</text>
<g font-size="2.7" fill="#fff">
<text x="108" y="138.5">PROJECT</text>
<text x="108" y="147.5">DRN</text>
<text x="108" y="156.5">CHK</text>
<text x="108" y="165.5">ENG APP</text>
<text x="108" y="174.5">MFR APP</text>
<text x="108" y="183.5">SHEET PATH</text>
<text x="148" y="183.5">GIT HASH</text>
<text x="188" y="183.5">DRAWING No</text>
<text x="148" y="198.8">VARIANT</text>
<text x="174.8" y="198.8">CHECKED</text>
<text x="188" y="198.8">REVISION</text>
<text x="224.4" y="198.8">A</text>
<text x="228" y="198.8">SHEET</text>
<text x="256.4" y="198.8">7 OF 7</text>
</g>
<text font-size="2.1" fill="#fff" x="218.5" y="186.8">PCB REV A | SCH REV B | RELEASE 0.1.4</text>
<g font-size="2" fill="#fff">
<text x="108" y="152">2026-04-24</text>
<text x="108" y="198.8">FILENAME</text>
</g>
<g font-size="1.7" fill="#fff">
<text x="40" y="6.6">1</text>
<text x="90" y="6.6">2</text>
<text x="140" y="6.6">3</text>
<text x="190" y="6.6">4</text>
<text x="240" y="6.6">5</text>
<text x="290" y="6.6">6</text>
<text x="15.5" y="30.6">A</text>
<text x="290.5" y="30.6">A</text>
<text x="15.5" y="80.6">B</text>
<text x="290.5" y="80.6">B</text>
<text x="15.5" y="130.6">C</text>
<text x="290.5" y="130.6">C</text>
<text x="15.5" y="180.6">D</text>
<text x="290.5" y="180.6">D</text>
<text x="40" y="204.7">1</text>
<text x="90" y="204.7">2</text>
<text x="140" y="204.7">3</text>
<text x="190" y="204.7">4</text>
<text x="240" y="204.7">5</text>
<text x="290" y="204.7">6</text>
</g>
<text font-size="1.3" fill="#fff" x="158.3" y="80">2</text>
<text font-size="1.2" fill="#fff" x="133" y="198.2">FIC-100A.kicad_pcb</text>
</svg>
